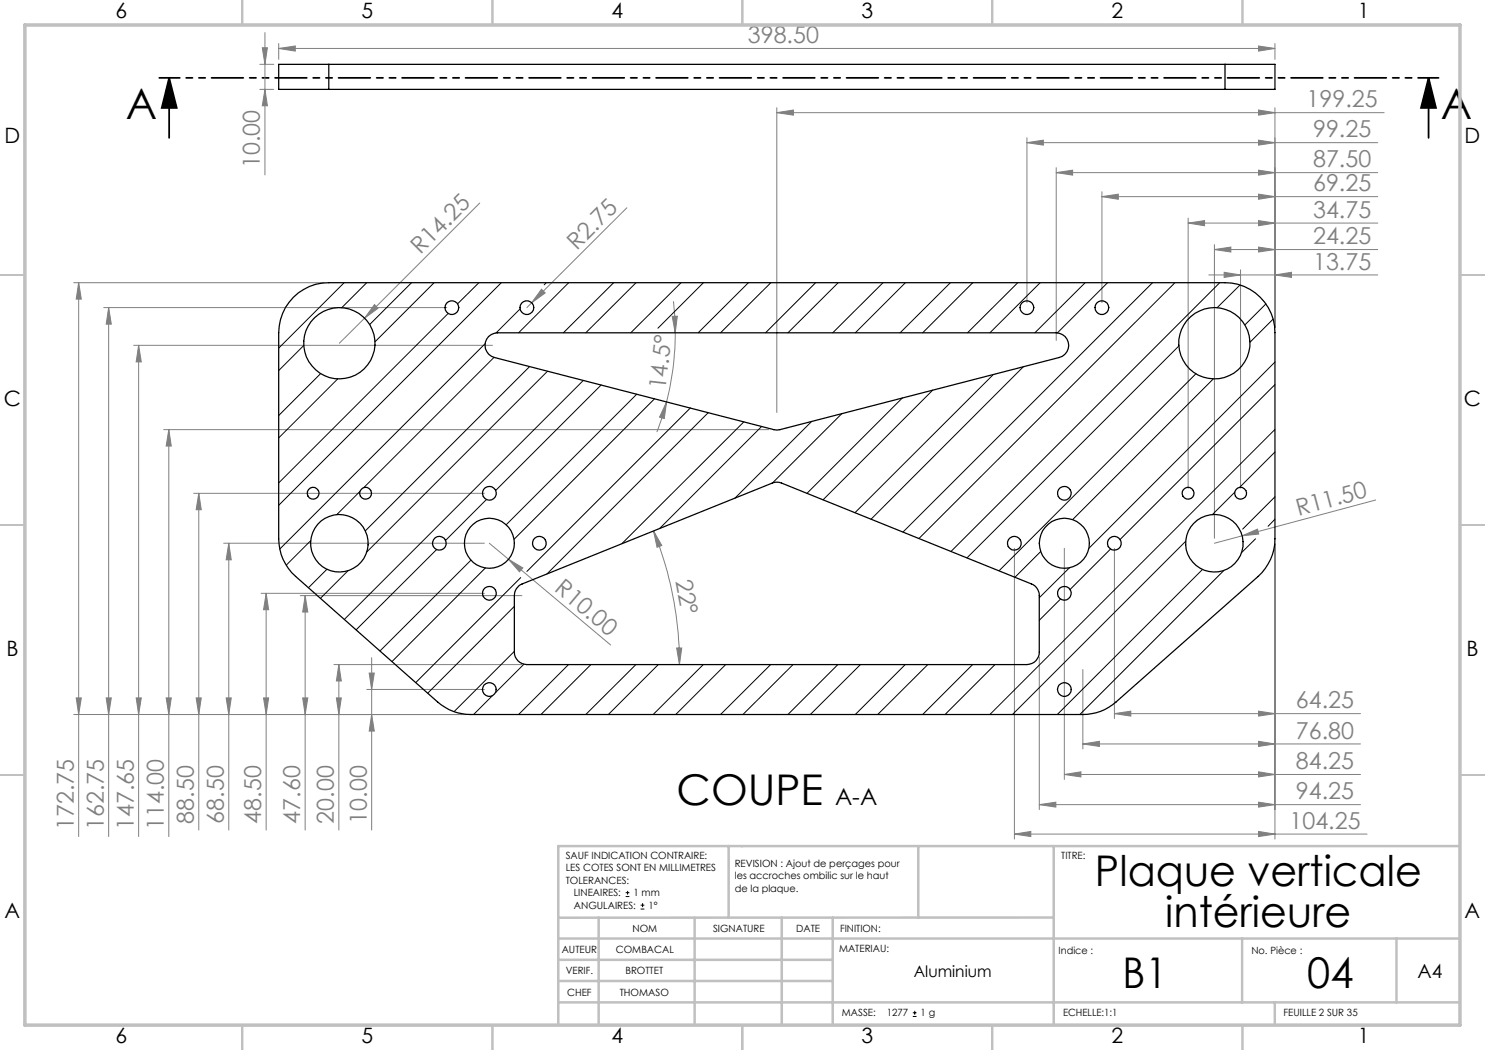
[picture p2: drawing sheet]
<svg xmlns="http://www.w3.org/2000/svg" width="297mm" height="210mm" viewBox="0 0 297 210" stroke-linecap="round" stroke-linejoin="round" font-family="sans-serif">
<path d="M125.1 179.3h.8M125.1 178.5h.8M125.5 178.2v.7M128.1 181.8h.8M128.1 181h.8M128.5 180.6v.8M182.6 203.3h.7M182.6 202.6h.7M183 202.2v.7" fill="none" stroke="#000" stroke-width=".2"/>
<path d="M33.8 15.6l1.5 6h-3zM33.8 15.6v12M285.7 15.6l1.5 6h-3zM285.7 15.6v12" fill="none" stroke="#000" stroke-width=".35"/>
<g fill="none" stroke="#808080" stroke-width=".2">
<path d="M52 12.9h2.8M52 17.9h2.8M52.5 9.6h1l-.5 3.3zM53 17.9l.5 3.3h-1zM53 6.5v28.5M55.7 9.7l3.4-.5v1zM55.7 8.7v3.2M55.7 9.7h199.3M251.7 9.2l3.3 .5-3.3 .5zM255 8.7v3.2M155.4 22.5l3.3-.5v1zM155.4 21.5v61"/>
<path d="M155.4 22.5h121.4M205.4 28.5l3.3-.5v1zM205.4 27.5v33M205.4 28.5h70.2M211.2 34.5l3.3-.5v1zM211.2 33.5v34.6M211.2 34.5h64.4M220.4 39.3l3.3-.5v1.1zM220.4 38.3v22.2M220.4 39.3h55.2M251.7 28l3.3 .5-3.3 .5zM251.7 38.8l3.3 .5-3.3 .6z"/>
<path d="M251.7 34l3.3 .5-3.3 .5zM251.7 22l3.3 .5-3.3 .5zM255 21.5v44M14.7 56.5h50M15.7 56.5l.6 3.3h-1.1zM15.7 56.5v110.8M96 40.6l-23.1 23M108.3 57.8l.7 .8-2.7 2zM125.4 41.5l-19.1 19.1M237.6 44.6l3.3-.5v1zM237.6 43.6v54M237.6 44.6h38"/>
<path d="M241.8 55h33.8M242.9 49.9l3.3-.5v1zM242.9 48.9v58.8M242.9 49.9h32.7M244.8 54.5l3.3 .5-3.3 .5zM248.1 54v43.6M251.7 49.4l3.3 .5-3.3 .5zM251.7 44.1l3.3 .5-3.3 .5zM255 55l3.3-.5v1zM20.7 61.5h68.7M21.7 61.5l.6 3.3h-1.1zM21.7 61.5v105.8"/>
<path d="M26.7 69.1h71.8M27.7 69.1l.6 3.3h-1.1zM27.7 69.1v98.2M72.9 63.6l-5 5M74.9 60.9l.7 .8-2.7 1.9zM106.3 60.6l-.9 .9M134.4 63.3l1.1-.1-.5 3.4zM134.7 60.2l.3 3.2v3.2M135 66.6a54.3 54.3 0 0 1-1.7 13.8M32.7 85.9h121M33.8 85.9v81.4M33.8 85.9l.5 3.3h-1.1z"/>
<path d="M38.7 98.7h58.2M39.8 98.7l.5 3.2h-1.1zM39.8 98.7v67.3M133.3 80.4l-.4 3.3-1-.3zM133.3 80.4l-1.9 6M44.7 108.6h52.2M45.8 108.6l.4 3.4h-1zM45.8 108.6v57.4M52.2 118.7h44.7M53.2 118.7l.5 3.2h-1zM53.2 118.7v47.3M60 119.1h44.4"/>
<path d="M61 119.1l.6 3.3h-1.1zM61 119.1v46.9M97.9 108.6l3.8 3.3M101.7 111.9l2.9 1.7-.7 .8zM101.7 111.9l20.4 17.1M130.7 106.2l1.7 2.9-1 .4zM130.7 106.2a71.4 71.4 0 0 1 5.2 26.7M202.9 109.7v58.1M212.9 109.7v46.2M222.9 109.7v34M248.4 107.2l3.1-1.4 .2 1zM255 108.8v59"/>
<path d="M275.1 100l-32.2 8.6M15.2 139.6h1.1l-.6 3.3zM21.2 139.6h1.1l-.6 3.3zM27.2 139.6h1.1l-.6 3.3zM33.2 139.6h1.1l-.5 3.3zM39.2 139.6h1.1l-.5 3.3zM45.2 139.6h1l-.4 3.3zM52.7 139.6h1l-.5 3.3zM60.5 139.6h1.1l-.6 3.3zM66.8 132.9h37.6M67.3 139.6h1l-.5 3.3zM67.8 132.9l.5 3.3h-1z"/>
<path d="M67.8 132.9v33.1M73.3 137.9h23.6M73.8 134.6h1.1l-.6 3.3zM74.3 131.5v34.5M135.3 129.6h1l-.4 3.3zM207.9 131.4v30.5M216.6 133.9v15.9M14.7 142.9h78.5M74.3 142.9l.6 3.3h-1.1zM212.9 154.9l3.3-.5v1zM212.9 154.9h59.2M216.6 148.8l3.3-.5v1z"/>
<path d="M216.6 148.8h55.5M222.9 142.7l3.3-.5v1zM222.9 142.7h49.2M251.7 154.4l3.3 .5-3.3 .5zM251.7 148.3l3.3 .5-3.3 .5zM251.7 142.2l3.3 .5-3.3 .5zM202.9 166.8l3.3-.5v1zM202.9 166.8h70.5M207.9 160.9l3.3-.5v1zM207.9 160.9h64.2M251.7 166.3l3.3 .5-3.3 .5zM251.7 160.4l3.3 .5-3.3 .5z"/>
</g>
<path d="M287.7 15.6h-255.8" fill="none" stroke="#000" stroke-width=".35" stroke-dasharray="6.3 1.3 1.3 1.3 1.3 1.3" stroke-dashoffset="2.2"/>
<path d="M148.4 169.2v.3" fill="none" stroke="#c0c0c0" stroke-width=".2"/>
<g fill="none" stroke="#c0c0c0" stroke-width=".35">
<path d="M48.5 0v5M98.5 0v5M148.5 0v5M198.5 0v5M248.5 0v5M0 55h5M292 55h5.1M0 105h5M292 105h5.1M0 155h5M292 155h5.1M48.5 205v5.1"/>
<path d="M98.5 205v5.1M148.4 205v5.1M148.5 205v5.1M198.5 205v5.1M248.5 205v5.1"/>
</g>
<g fill="none" stroke="#c0c0c0" stroke-width=".5">
<path d="M145.7 169.2v14.3M183.7 169.2v14.3M210.7 169.2v35.5M291.9 169.2h-180.2v35.5M111.9 196.2h54.6M111.9 192h54.6M111.9 187.7h180M119.7 183.5v21.2M138.9 183.5v21.2M156.4 183.5v21.2M166.5 183.5v21.2M210.7 183.5h-98.8"/>
<path d="M248.4 187.7v12.8M279.3 187.7v12.8M111.9 200.5h180M255 200.5v4.2"/>
</g>
<path d="M5 5h287v200h-287z" fill="none" stroke="#c0c0c0" stroke-width=".7"/>
<path d="M285.7 15.6l1.5 6h-3zM33.8 15.6l1.5 6h-3z" fill="#000"/>
<g fill="#808080">
<path d="M248.4 107.2l3.1-1.4 .2 1z"/>
<path d="M74.9 60.9l.7 .8-2.7 1.9z"/>
<path d="M108.3 57.8l.7 .8-2.7 2z"/>
<path d="M101.7 111.9l2.9 1.7-.7 .8z"/>
<path d="M135.3 129.6h1l-.4 3.3zM130.7 106.2l1.7 2.9-1 .4z"/>
<path d="M251.7 154.4l3.3 .5-3.3 .5zM212.9 154.9l3.3-.5v1zM251.7 148.3l3.3 .5-3.3 .5zM216.6 148.8l3.3-.5v1zM251.7 28l3.3 .5-3.3 .5zM205.4 28.5l3.3-.5v1z"/>
<path d="M55.7 9.7l3.4-.5v1zM251.7 9.2l3.3 .5-3.3 .5z"/>
<path d="M133.3 80.4l-.4 3.3-1-.3zM134.4 63.3l1.1-.1-.5 3.4z"/>
<path d="M74.3 142.9l.6 3.3h-1.1zM73.8 134.6h1.1l-.6 3.3zM67.3 139.6h1l-.5 3.3zM67.8 132.9l.5 3.3h-1zM60.5 139.6h1.1l-.6 3.3zM61 119.1l.6 3.3h-1.1zM52.7 139.6h1l-.5 3.3zM53.2 118.7l.5 3.2h-1zM45.2 139.6h1l-.4 3.3zM45.8 108.6l.4 3.4h-1zM39.2 139.6h1.1l-.5 3.3zM39.8 98.7l.5 3.2h-1.1zM27.2 139.6h1.1l-.6 3.3zM27.7 69.1l.6 3.3h-1.1zM21.2 139.6h1.1l-.6 3.3zM21.7 61.5l.6 3.3h-1.1zM15.2 139.6h1.1l-.6 3.3zM15.7 56.5l.6 3.3h-1.1z"/>
<path d="M52.5 9.6h1l-.5 3.3zM53 17.9l.5 3.3h-1zM33.8 85.9l.5 3.3h-1.1zM33.2 139.6h1.1l-.5 3.3z"/>
<path d="M244.8 54.5l3.3 .5-3.3 .5zM255 55l3.3-.5v1zM242.9 49.9l3.3-.5v1zM251.7 49.4l3.3 .5-3.3 .5zM237.6 44.6l3.3-.5v1zM251.7 44.1l3.3 .5-3.3 .5zM222.9 142.7l3.3-.5v1zM251.7 142.2l3.3 .5-3.3 .5zM220.4 39.3l3.3-.5v1.1zM251.7 38.8l3.3 .5-3.3 .6zM211.2 34.5l3.3-.5v1zM251.7 34l3.3 .5-3.3 .5zM202.9 166.8l3.3-.5v1zM251.7 166.3l3.3 .5-3.3 .5zM207.9 160.9l3.3-.5v1zM251.7 160.4l3.3 .5-3.3 .5zM155.4 22.5l3.3-.5v1zM251.7 22l3.3 .5-3.3 .5z"/>
</g>
<g fill="none" stroke="#000" stroke-width=".25">
<path d="M65.8 12.9h-10.1v5h10.1M65.8 12.9v5M65.8 12.9h179.2M65.8 17.9h179.2M245 12.9h10v5h-10M245 12.9v5M58.7 59.5a9.8 9.8 0 0 1 7.1-3h179.2a10 10 0 0 1 10 10v41.3a10.1 10.1 0 0 1-3.4 7.5l-28.4 25.1a9.8 9.8 0 0 1-6.6 2.5h-122.4a10 10 0 0 1-6.7-2.5l-28.4-25.1a10 10 0 0 1-3.4-7.5v-41.3a10.2 10.2 0 0 1 3-7zM97.7 67.3l.5-.4 1.3-.3h111.7a2.51 2.51 0 0 1 2.5 2.2 2.51 2.51 0 0 1-1.9 2.7l-56.3 14.5-.7-.1-55.9-14.4a2.51 2.51 0 0 1-1.2-4.2zM103.8 117.1l50.6-20.5a2.56 2.56 0 0 1 1.9 0l50 20.2a2.49 2.49 0 0 1 1.6 2.3v11.3a2.47 2.47 0 0 1-2.5 2.5h-100a2.53 2.53 0 0 1-2.5-2.5v-11.3l.2-1.1z"/>
<circle cx="67.9" cy="68.7" r="7.1"/>
<circle cx="90.4" cy="61.5" r="1.36"/>
<circle cx="105.4" cy="61.5" r="1.36"/>
<circle cx="205.4" cy="61.5" r="1.36"/>
<circle cx="220.4" cy="61.5" r="1.36"/>
<circle cx="242.9" cy="68.7" r="7.1"/>
<circle cx="62.6" cy="98.6" r="1.18"/>
<circle cx="73.1" cy="98.6" r="1.19"/>
<circle cx="97.9" cy="98.7" r="1.38"/>
<circle cx="212.9" cy="98.7" r="1.36"/>
<circle cx="237.6" cy="98.6" r="1.19"/>
<circle cx="248.1" cy="98.6" r="1.19"/>
<circle cx="67.9" cy="108.7" r="5.7"/>
<circle cx="87.9" cy="108.6" r="1.38"/>
<circle cx="97.9" cy="118.7" r="1.38"/>
<circle cx="97.9" cy="108.6" r="5"/>
<circle cx="107.9" cy="108.6" r="1.38"/>
<circle cx="202.9" cy="108.7" r="1.39"/>
<circle cx="212.9" cy="108.6" r="5"/>
<circle cx="212.9" cy="118.7" r="1.36"/>
<circle cx="222.9" cy="108.7" r="1.39"/>
<circle cx="242.9" cy="108.7" r="5.7"/>
<circle cx="97.9" cy="137.9" r="1.38"/>
<circle cx="212.9" cy="137.9" r="1.38"/>
</g>
<g fill="none" stroke="#000" stroke-width=".2">
<path d="M68.8 56.5l-13.1 13.1M73.3 56.5l-5 5.1M82.3 56.5l-8.4 8.4M86.8 56.5l-11.8 11.9M95.8 56.5l-4.3 4.3M100.3 56.5l-44.6 44.6M109.3 56.5l-.5 .5M113.7 56.5l-10 10.1M122.7 56.5l-10 10.1M127.2 56.5l-10 10.1M136.2 56.5l-10 10.1M140.7 56.5l-9.1 9.1"/>
<path d="M149.7 56.5l-10.1 10.1M154.2 56.5l-10.1 10.1M163.1 56.5l-10 10.1M167.6 56.5l-10 10.1M176.6 56.5l-10.1 10.1M181.1 56.5l-10 10.1M190.1 56.5l-10.1 10.1M194.6 56.5l-10.1 10.1M203.6 56.5l-10.1 10.1M208 56.5l-10 10.1M217 56.5l-10 10.1M221.5 56.5l-10 10.1"/>
<path d="M230.5 56.5l-49.9 49.9M235 56.5l-51.2 51.2M243.9 56.5l-53.7 53.8M248 57l-4.6 4.6M60.7 69.1l-5 5M64.1 74.7l-8.4 8.4M67.6 75.8l-11.9 11.8M89.6 62.7l-33.9 33.9M97 68.7l-41 41.1M98.8 71.5l-26.1 26M104 61.8l-4.8 4.8M105.9 73.3l-32.8 32.9"/>
<path d="M109.5 74.3l-36.2 36.1M116.7 76.1l-47.8 47.8M120.2 77l-21.1 21.1M127.4 78.8l-26.2 26.1M130.9 79.8l-28.1 28.1M180.5 79.6l-19.1 19.1M186.5 78l-21.9 22M198.6 74.9l-27.6 27.6M204.7 73.3l-30.5 30.5M235.8 69.2l-42.4 42.4M239.2 74.7l-39.4 39.5M242.7 75.8l-28.2 28.1"/>
<path d="M253.2 60.8l-4.2 4.2M254.6 63.8l-4.6 4.7M255 72.4l-37.2 37.3M255 76.9l-31 31M72 98.3l-4.7 4.6M97.3 99.9l-8.2 8.2M138.1 81.6l-32.7 32.7M141.6 82.5l-32.2 32.3M148.8 84.4l-24.4 24.3M152.3 85.3l-20.4 20.4M162.3 84.3l-15.3 15.3M168.4 82.7l-13.9 13.9"/>
<path d="M246.9 98.5l-4.4 4.4M255 85.9l-57 57M255 99.4l-6.5 6.4M255 90.4l-7.1 7.1M62.2 108.1l-4.9 4.9M65.4 113.8l-3.7 3.7M69.6 114.2l-5.5 5.5M87.3 109.9l-16.1 16.1M94.2 112l-18.2 18.2M97.1 113.6l-18.7 18.7M104.1 115.5l-21 21M208.1 110.3l-5.1 5.2"/>
<path d="M212.1 119.8l-4.2 4.3M213.9 113.6l-6 5.9M222.1 109.8l-8.1 8.1M237.1 108.3l-34.6 34.6M240.5 113.9l-29 29M244.8 114.1l-28.8 28.8M251.1 107.8l-2.8 2.8M255 103.8l-1.4 1.5M98.5 139.1l-3.8 3.8M102.9 130.3l-12.1 12M102.9 121.3l-17.4 17.3M104.8 132.8l-5.7 5.7"/>
<path d="M113.7 132.9l-10 10M118.2 132.9l-10 10M127.2 132.9l-10 10M131.7 132.9l-10 10M140.7 132.9l-10.1 10M145.1 132.9l-10 10M154.1 132.9l-10 10M158.6 132.9l-10 10M167.6 132.9l-10 10M172.1 132.9l-10 10M181 132.9l-9.9 10M185.6 132.9l-10.1 10"/>
<path d="M194.5 132.9l-10 10M199 132.9l-10 10"/>
</g>
<g font-size="8.5">
<text x="25.2" y="23.8">A</text>
<text x="288.2" y="23.8">A</text>
<text x="135.3" y="161.1">COUPE</text>
<text x="219" y="177.2">Plaque verticale</text>
<text x="233.1" y="185.3">intérieure</text>
<text x="224.5" y="197.6">B1</text>
<text x="261.4" y="197.6">04</text>
</g>
<g font-size="4.7" fill="#808080">
<text x="149.6" y="8.7">398.50</text>
<text x="261.3" y="21.5">199.25</text>
<text x="262.6" y="27.5">99.25</text>
<text x="52" y="33.7" transform="rotate(-90 52 33.7)">10.00</text>
<text x="262.6" y="33.5">87.50</text>
<text x="262.6" y="38.3">69.25</text>
<text x="262.6" y="43.6">34.75</text>
<text x="84.1" y="51" transform="rotate(-45 84.1 51)">R14.25</text>
<text x="115.4" y="50.1" transform="rotate(-45 115.4 50.1)">R2.75</text>
<text x="262.6" y="53.9">13.75</text>
<text x="262.6" y="48.9">24.25</text>
<text x="133.1" y="78.1" transform="rotate(-84 133.1 78.1)">14.5°</text>
<text x="259.7" y="103.1" transform="rotate(-15 259.7 103.1)">R11.50</text>
<text x="110.7" y="118.1" transform="rotate(40 110.7 118.1)">R10.00</text>
<text x="135.1" y="116.2" transform="rotate(79 135.1 116.2)">22°</text>
<text x="259.2" y="141.7">64.25</text>
<text x="259.2" y="147.7">76.80</text>
<text x="259.2" y="153.9">84.25</text>
<text x="259.2" y="159.9">94.25</text>
<text x="14.7" y="166" transform="rotate(-90 14.7 166)">172.75</text>
<text x="20.7" y="166" transform="rotate(-90 20.7 166)">162.75</text>
<text x="26.7" y="166" transform="rotate(-90 26.7 166)">147.65</text>
<text x="32.7" y="166" transform="rotate(-90 32.7 166)">114.00</text>
<text x="38.8" y="164.7" transform="rotate(-90 38.8 164.7)">88.50</text>
<text x="44.8" y="164.7" transform="rotate(-90 44.8 164.7)">68.50</text>
<text x="52.2" y="164.7" transform="rotate(-90 52.2 164.7)">48.50</text>
<text x="60" y="164.7" transform="rotate(-90 60 164.7)">47.60</text>
<text x="66.8" y="164.7" transform="rotate(-90 66.8 164.7)">20.00</text>
<text x="73.3" y="164.7" transform="rotate(-90 73.3 164.7)">10.00</text>
<text x="257.9" y="165.8">104.25</text>
</g>
<text font-size="4.7" x="167" y="161.1">A-A</text>
<g font-size="4.2">
<text x="23.1" y="3.6">6</text>
<text x="72.3" y="3.6">5</text>
<text x="122.3" y="3.6">4</text>
<text x="172.3" y="3.6">3</text>
<text x="222.3" y="3.6">2</text>
<text x="271.6" y="3.6">1</text>
<text x=".9" y="28.6">D</text>
<text x="292.9" y="28.6">D</text>
<text x=".8" y="81.1">C</text>
<text x="292.8" y="81.1">C</text>
<text x="1.3" y="131.1">B</text>
<text x="293.3" y="131.1">B</text>
<text x=".9" y="183.6">A</text>
<text x="292.9" y="183.6">A</text>
<text x="23.1" y="208.6">6</text>
<text x="72.3" y="208.6">5</text>
<text x="122.3" y="208.6">4</text>
<text x="172.3" y="208.6">3</text>
<text x="222.3" y="208.6">2</text>
<text x="271.6" y="208.6">1</text>
</g>
<text font-size="3.9" x="283.5" y="195.6">A4</text>
<text font-size="3.2" x="182.8" y="195.5">Aluminium</text>
<g font-size="2">
<text x="113.1" y="171.8">SAUF INDICATION CONTRAIRE:</text>
<text x="146.9" y="173.3">REVISION : Ajout de perçages pour</text>
<text x="212.3" y="171.8">TITRE:</text>
<text x="113.1" y="174.3">LES COTES SONT EN MILLIMETRES</text>
<text x="113.1" y="176.8">TOLERANCES:</text>
<text x="114.8" y="179.3">LINEAIRES:</text>
<text x="126.7" y="179.3">1 mm</text>
<text x="146.9" y="175.8">les accroches ombilic sur le haut</text>
<text x="146.9" y="178.3">de la plaque.</text>
<text x="114.8" y="181.8">ANGULAIRES:</text>
<text x="129.7" y="181.8">1°</text>
<text x="112.4" y="190.5">AUTEUR</text>
<text x="123.2" y="190.5">COMBACAL</text>
<text x="126.5" y="186.4">NOM</text>
<text x="142.6" y="186.4">SIGNATURE</text>
<text x="159.2" y="186.4">DATE</text>
<text x="167.8" y="190.3">MATERIAU:</text>
<text x="168" y="186.4">FINITION:</text>
<text x="211.7" y="190.9">Indice :</text>
<text x="250.3" y="190.9">No. Pièce :</text>
<text x="113.1" y="194.9">VERIF.</text>
<text x="125.1" y="194.9">BROTTET</text>
<text x="113.4" y="199.2">CHEF</text>
<text x="123.9" y="199.2">THOMASO</text>
<text x="168.4" y="203.3">MASSE:</text>
<text x="177.3" y="203.3">1277</text>
<text x="184.1" y="203.3">1 g</text>
<text x="212.6" y="203.3">ECHELLE:1:1</text>
<text x="256.7" y="203.3">FEUILLE 2 SUR 35</text>
</g>
</svg>
